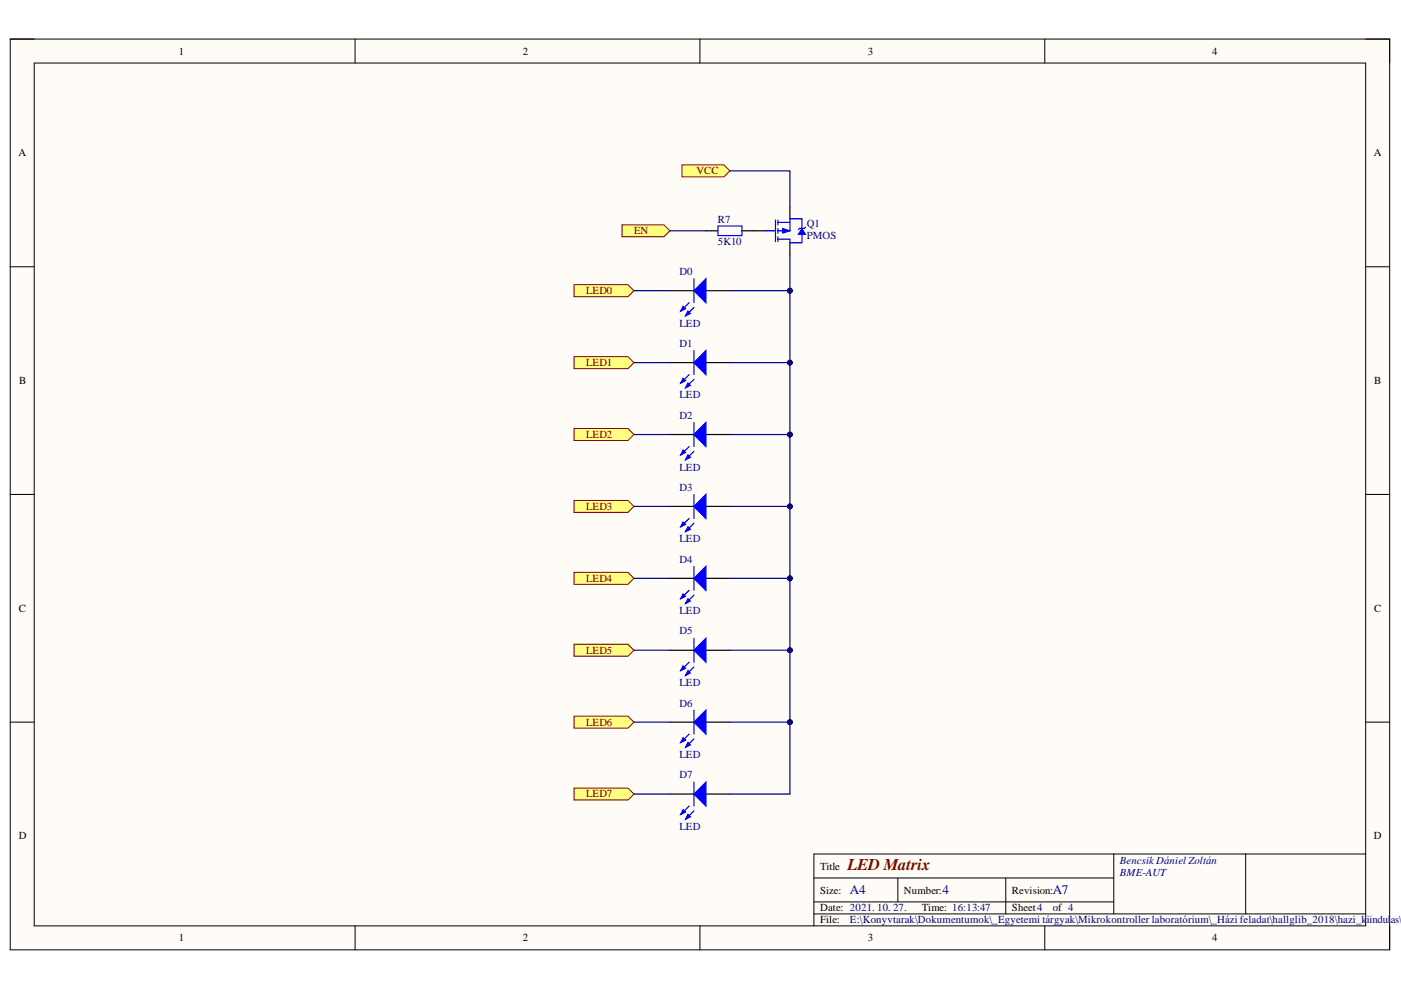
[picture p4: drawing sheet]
<svg xmlns="http://www.w3.org/2000/svg" width="297mm" height="210mm" viewBox="0 0 297 210" stroke-linecap="round" stroke-linejoin="round" font-family="sans-serif">
<path d="M2.2 8.3h292.4v193.1h-292.4z" fill-rule="evenodd" fill="#fffcf8"/>
<path d="M2.2 8.3h292.4v193.1h-292.4z" fill="none" stroke="#000" stroke-width=".21"/>
<path d="M7.3 13.4h282.3v182.9h-282.3z" fill-rule="evenodd" fill="#fffcf8"/>
<g fill="none" stroke="#000" stroke-width=".21">
<path d="M2.2 8.3h5.1M7.3 13.4h282.3v182.9h-282.3zM75.3 8.3v5.1M148.4 8.3v5.1M221.5 8.3v5.1M289.6 8.3h5v5.1M2.2 56.6h5.1M289.6 56.6h5M2.2 104.8h5.1M289.6 104.8h5M2.2 153.1h5.1M289.6 153.1h5"/>
<path d="M75.3 196.3v5.1M148.4 196.3v5.1M172.6 186.2h63.5M172.6 193.8h117M172.6 191.2h63.5M190.4 186.2v5M213.2 186.2v7.6M221.5 196.3v5.1M236.1 181.1v12.7M264.1 181.1v12.7M289.6 181.1h-117v15.2M294.6 196.3v5.1"/>
</g>
<path d="M142 76.9h5.1M149.7 76.9h5.1" fill="none" stroke="#000" stroke-width=".25"/>
<path d="M147.1 76.9l2.6-2.6v5.1z" fill="#00f"/>
<path d="M146.1 79.4l-1.8 1.8M147.1 76.9l2.6-2.6v5.1zM147.1 80.4l-1.8 1.8" fill="none" stroke="#00f" stroke-width=".25"/>
<path d="M144.8 80.2l.5 .5-1 .5z" fill="#00f"/>
<path d="M144.8 80.2l.5 .5-1 .5z" fill="none" stroke="#00f" stroke-width=".25"/>
<path d="M145.9 81.2l.5 .5-1.1 .5z" fill="#00f"/>
<path d="M147.1 74.3v5.1M145.9 81.2l.5 .5-1.1 .5z" fill="none" stroke="#00f" stroke-width=".25"/>
<path d="M142 92.1h5.1M149.7 92.1h5.1" fill="none" stroke="#000" stroke-width=".25"/>
<path d="M147.1 92.1l2.6-2.5v5.1z" fill="#00f"/>
<path d="M146.1 94.7l-1.8 1.7M147.1 92.1l2.6-2.5v5.1zM147.1 95.7l-1.8 1.8" fill="none" stroke="#00f" stroke-width=".25"/>
<path d="M144.8 95.4l.5 .5-1 .5z" fill="#00f"/>
<path d="M144.8 95.4l.5 .5-1 .5z" fill="none" stroke="#00f" stroke-width=".25"/>
<path d="M145.9 96.4l.5 .6-1.1 .5z" fill="#00f"/>
<path d="M145.9 96.4l.5 .6-1.1 .5zM147.1 89.6v5.1" fill="none" stroke="#00f" stroke-width=".25"/>
<path d="M142 107.4h5.1M149.7 107.4h5.1" fill="none" stroke="#000" stroke-width=".25"/>
<path d="M147.1 107.4l2.6-2.6v5.1z" fill="#00f"/>
<path d="M146.1 109.9l-1.8 1.8M147.1 107.4l2.6-2.6v5.1zM147.1 110.9l-1.8 1.8" fill="none" stroke="#00f" stroke-width=".25"/>
<path d="M144.8 110.7l.5 .5-1 .5z" fill="#00f"/>
<path d="M144.8 110.7l.5 .5-1 .5z" fill="none" stroke="#00f" stroke-width=".25"/>
<path d="M145.9 111.7l.5 .5-1.1 .5z" fill="#00f"/>
<path d="M145.9 111.7l.5 .5-1.1 .5zM147.1 104.8v5.1" fill="none" stroke="#00f" stroke-width=".25"/>
<path d="M142 122.6h5.1M149.7 122.6h5.1" fill="none" stroke="#000" stroke-width=".25"/>
<path d="M147.1 122.6l2.6-2.5v5.1z" fill="#00f"/>
<path d="M146.1 125.2l-1.8 1.7M147.1 122.6l2.6-2.5v5.1zM147.1 126.2l-1.8 1.8" fill="none" stroke="#00f" stroke-width=".25"/>
<path d="M144.8 125.9l.5 .5-1 .5z" fill="#00f"/>
<path d="M144.8 125.9l.5 .5-1 .5z" fill="none" stroke="#00f" stroke-width=".25"/>
<path d="M145.9 126.9l.5 .5-1.1 .6z" fill="#00f"/>
<path d="M145.9 126.9l.5 .5-1.1 .6zM147.1 120.1v5.1" fill="none" stroke="#00f" stroke-width=".25"/>
<path d="M142 137.9h5.1M149.7 137.9h5.1" fill="none" stroke="#000" stroke-width=".25"/>
<path d="M147.1 137.9l2.6-2.6v5.1z" fill="#00f"/>
<path d="M147.1 137.9l2.6-2.6v5.1zM146.1 140.4l-1.8 1.8M147.1 141.4l-1.8 1.8" fill="none" stroke="#00f" stroke-width=".25"/>
<path d="M144.8 141.2l.5 .5-1 .5z" fill="#00f"/>
<path d="M144.8 141.2l.5 .5-1 .5z" fill="none" stroke="#00f" stroke-width=".25"/>
<path d="M145.9 142.2l.5 .5-1.1 .5z" fill="#00f"/>
<path d="M147.1 135.3v5.1M145.9 142.2l.5 .5-1.1 .5z" fill="none" stroke="#00f" stroke-width=".25"/>
<path d="M142 153.1h5.1M149.7 153.1h5.1" fill="none" stroke="#000" stroke-width=".25"/>
<path d="M147.1 153.1l2.6-2.5v5.1z" fill="#00f"/>
<path d="M146.1 155.7l-1.8 1.7M147.1 153.1l2.6-2.5v5.1zM147.1 156.7l-1.8 1.7" fill="none" stroke="#00f" stroke-width=".25"/>
<path d="M144.8 156.4l.5 .5-1 .5z" fill="#00f"/>
<path d="M144.8 156.4l.5 .5-1 .5z" fill="none" stroke="#00f" stroke-width=".25"/>
<path d="M145.9 157.4l.5 .5-1.1 .5z" fill="#00f"/>
<path d="M145.9 157.4l.5 .5-1.1 .5zM147.1 150.6v5.1" fill="none" stroke="#00f" stroke-width=".25"/>
<path d="M142 168.4h5.1M149.7 168.4h5.1" fill="none" stroke="#000" stroke-width=".25"/>
<path d="M147.1 168.4l2.6-2.6v5.1z" fill="#00f"/>
<path d="M146.1 170.9l-1.8 1.8M147.1 168.4l2.6-2.6v5.1zM147.1 171.9l-1.7 1.8" fill="none" stroke="#00f" stroke-width=".25"/>
<path d="M144.8 171.7l.5 .5-1 .5z" fill="#00f"/>
<path d="M144.8 171.7l.5 .5-1 .5z" fill="none" stroke="#00f" stroke-width=".25"/>
<path d="M145.9 172.7l.5 .5-1 .5z" fill="#00f"/>
<path d="M145.9 172.7l.5 .5-1 .5zM147.1 165.8v5.1" fill="none" stroke="#00f" stroke-width=".25"/>
<path d="M121.7 60.4h11.4l1.3 1.2-1.3 1.3h-11.4z" fill-rule="evenodd" fill="#ffff80"/>
<path d="M121.7 60.4h11.4l1.3 1.2-1.3 1.3h-11.4z" fill="none" stroke="#800000" stroke-width=".21"/>
<path d="M121.7 75.6h11.4l1.3 1.3-1.3 1.3h-11.4z" fill-rule="evenodd" fill="#ffff80"/>
<path d="M121.7 75.6h11.4l1.3 1.3-1.3 1.3h-11.4z" fill="none" stroke="#800000" stroke-width=".21"/>
<path d="M121.7 90.9h11.4l1.3 1.2-1.3 1.3h-11.4z" fill-rule="evenodd" fill="#ffff80"/>
<path d="M121.7 90.9h11.4l1.3 1.2-1.3 1.3h-11.4z" fill="none" stroke="#800000" stroke-width=".21"/>
<path d="M121.7 106.1h11.4l1.3 1.3-1.3 1.2h-11.4z" fill-rule="evenodd" fill="#ffff80"/>
<path d="M121.7 106.1h11.4l1.3 1.3-1.3 1.2h-11.4z" fill="none" stroke="#800000" stroke-width=".21"/>
<path d="M121.7 121.4h11.4l1.3 1.2-1.3 1.3h-11.4z" fill-rule="evenodd" fill="#ffff80"/>
<path d="M121.7 121.4h11.4l1.3 1.2-1.3 1.3h-11.4z" fill="none" stroke="#800000" stroke-width=".21"/>
<path d="M121.7 136.6h11.4l1.3 1.3-1.3 1.2h-11.4z" fill-rule="evenodd" fill="#ffff80"/>
<path d="M121.7 136.6h11.4l1.3 1.3-1.3 1.2h-11.4z" fill="none" stroke="#800000" stroke-width=".21"/>
<path d="M121.7 151.8h11.4l1.3 1.3-1.3 1.3h-11.4z" fill-rule="evenodd" fill="#ffff80"/>
<path d="M121.7 151.8h11.4l1.3 1.3-1.3 1.3h-11.4z" fill="none" stroke="#800000" stroke-width=".21"/>
<path d="M121.7 167.1h11.4l1.3 1.3-1.3 1.2h-11.4z" fill-rule="evenodd" fill="#ffff80"/>
<path d="M121.7 167.1h11.4l1.3 1.3-1.3 1.2h-11.4z" fill="none" stroke="#800000" stroke-width=".21"/>
<path d="M149.7 48.9h2.5M157.3 48.9h2.5" fill="none" stroke="#000" stroke-width=".25"/>
<path d="M152.2 47.9h5.1v2h-5.1z" fill="none" stroke="#00f" stroke-width=".25"/>
<path d="M131.9 47.7h8.9l1.2 1.2-1.2 1.3h-8.9z" fill-rule="evenodd" fill="#ffff80"/>
<path d="M131.9 47.7h8.9l1.2 1.2-1.2 1.3h-8.9z" fill="none" stroke="#800000" stroke-width=".21"/>
<path d="M144.6 35h8.9l1.3 1.2-1.3 1.3h-8.9z" fill-rule="evenodd" fill="#ffff80"/>
<path d="M144.6 35h8.9l1.3 1.2-1.3 1.3h-8.9z" fill="none" stroke="#800000" stroke-width=".21"/>
<path d="M159.8 48.9h2.6M167.5 43.9v2.5M167.5 51.5v2.5" fill="none" stroke="#000" stroke-width=".25"/>
<path d="M162.4 48.9h2M164.4 46.6v4.6M164.9 50.7h2.6M164.9 47.2h2.6M164.9 46.6v1.1M164.9 48.4v1M164.9 50.2v1M167.5 46.4v2.5h-2.6" fill="none" stroke="#00f" stroke-width=".25"/>
<path d="M165.9 48.4l1.6 .5-1.6 .5z" fill="#00f"/>
<path d="M165.9 48.4l1.6 .5-1.6 .5z" fill="none" stroke="#00f" stroke-width=".21"/>
<path d="M167.5 50.7v.8h2.5" fill="none" stroke="#00f" stroke-width=".25"/>
<path d="M170 48.4l.8 1.3h-1.5z" fill="#00f"/>
<path d="M170 48.4l.8 1.3h-1.5z" fill="none" stroke="#00f" stroke-width=".21"/>
<path d="M167.5 46.4h2.5v2M170 49.7v1.8M170.8 48.2l-.3 .2h-1l-.2 .3" fill="none" stroke="#00f" stroke-width=".25"/>
<path d="M142 61.6h5.1M149.7 61.6h5.1" fill="none" stroke="#000" stroke-width=".25"/>
<path d="M147.1 61.6l2.6-2.5v5.1z" fill="#00f"/>
<path d="M146.1 64.2l-1.8 1.8M147.1 61.6l2.6-2.5v5.1zM147.1 65.2l-1.8 1.8" fill="none" stroke="#00f" stroke-width=".25"/>
<path d="M144.8 64.9l.5 .5-1 .6z" fill="#00f"/>
<path d="M144.8 64.9l.5 .5-1 .6z" fill="none" stroke="#00f" stroke-width=".25"/>
<path d="M145.9 66l.5 .5-1.1 .5z" fill="#00f"/>
<path d="M147.1 59.1v5.1M145.9 66l.5 .5-1.1 .5z" fill="none" stroke="#00f" stroke-width=".25"/>
<path d="M154.8 36.2h12.7v7.7M142 48.9h7.7M167.5 54v7.6h-12.7M134.4 61.6h7.6M134.4 76.9h7.6M134.4 92.1h7.6M134.4 107.4h7.6M134.4 122.6h7.6M134.4 137.9h7.6M134.4 153.1h7.6M134.4 168.4h7.6" fill="none" stroke="#000080" stroke-width=".25"/>
<circle cx="167.5" cy="61.6" r=".51" fill="#000080"/>
<circle cx="167.5" cy="61.6" r=".51" fill="none" stroke="#000080" stroke-width=".21"/>
<path d="M167.5 61.6v15.3h-12.7" fill="none" stroke="#000080" stroke-width=".25"/>
<circle cx="167.5" cy="61.6" r=".51" fill="#000080"/>
<circle cx="167.5" cy="61.6" r=".51" fill="none" stroke="#000080" stroke-width=".21"/>
<circle cx="167.5" cy="76.9" r=".51" fill="#000080"/>
<circle cx="167.5" cy="76.9" r=".51" fill="none" stroke="#000080" stroke-width=".21"/>
<path d="M167.5 76.9v15.2h-12.7" fill="none" stroke="#000080" stroke-width=".25"/>
<circle cx="167.5" cy="76.9" r=".51" fill="#000080"/>
<circle cx="167.5" cy="76.9" r=".51" fill="none" stroke="#000080" stroke-width=".21"/>
<circle cx="167.5" cy="92.1" r=".51" fill="#000080"/>
<circle cx="167.5" cy="92.1" r=".51" fill="none" stroke="#000080" stroke-width=".21"/>
<path d="M167.5 92.1v76.3h-12.7" fill="none" stroke="#000080" stroke-width=".25"/>
<circle cx="167.5" cy="92.1" r=".51" fill="#000080"/>
<circle cx="167.5" cy="92.1" r=".51" fill="none" stroke="#000080" stroke-width=".21"/>
<circle cx="167.5" cy="107.4" r=".51" fill="#000080"/>
<circle cx="167.5" cy="107.4" r=".51" fill="none" stroke="#000080" stroke-width=".21"/>
<circle cx="167.5" cy="122.6" r=".51" fill="#000080"/>
<circle cx="167.5" cy="122.6" r=".51" fill="none" stroke="#000080" stroke-width=".21"/>
<circle cx="167.5" cy="137.9" r=".51" fill="#000080"/>
<circle cx="167.5" cy="137.9" r=".51" fill="none" stroke="#000080" stroke-width=".21"/>
<circle cx="167.5" cy="153.1" r=".51" fill="#000080"/>
<circle cx="167.5" cy="153.1" r=".51" fill="none" stroke="#000080" stroke-width=".21"/>
<path d="M154.8 107.4h12.7" fill="none" stroke="#000080" stroke-width=".25"/>
<circle cx="167.5" cy="107.4" r=".51" fill="#000080"/>
<circle cx="167.5" cy="107.4" r=".51" fill="none" stroke="#000080" stroke-width=".21"/>
<path d="M154.8 122.6h12.7" fill="none" stroke="#000080" stroke-width=".25"/>
<circle cx="167.5" cy="122.6" r=".51" fill="#000080"/>
<circle cx="167.5" cy="122.6" r=".51" fill="none" stroke="#000080" stroke-width=".21"/>
<path d="M154.8 137.9h12.7" fill="none" stroke="#000080" stroke-width=".25"/>
<circle cx="167.5" cy="137.9" r=".51" fill="#000080"/>
<circle cx="167.5" cy="137.9" r=".51" fill="none" stroke="#000080" stroke-width=".21"/>
<path d="M154.8 153.1h12.7" fill="none" stroke="#000080" stroke-width=".25"/>
<circle cx="167.5" cy="153.1" r=".51" fill="#000080"/>
<circle cx="167.5" cy="153.1" r=".51" fill="none" stroke="#000080" stroke-width=".21"/>
<text font-size="3.5" fill="#800000" x="179.7" y="184.4">LED Matrix</text>
<g font-size="2.8" fill="#000080">
<text x="180.2" y="189.6">A4</text>
<text x="199.8" y="189.6">4</text>
<text x="223.2" y="189.6">A7</text>
</g>
<g font-size="2.3">
<text x="37.9" y="11.6">1</text>
<text x="110.8" y="11.6">2</text>
<text x="184" y="11.6">3</text>
<text x="257" y="11.6">4</text>
<text x="3.9" y="33.1">A</text>
<text x="291.3" y="33.1">A</text>
<text x="4.1" y="81.4">B</text>
<text x="291.4" y="81.4">B</text>
<text x="4" y="129.7">C</text>
<text x="291.4" y="129.7">C</text>
<text x="4" y="178">D</text>
<text x="291.3" y="178">D</text>
<text x="173.9" y="184.4">Title</text>
<text x="173.9" y="189.4">Size:</text>
<text x="191.6" y="189.4">Number:</text>
<text x="214.6" y="189.4">Revision:</text>
<text x="173.9" y="193.3">Date: 2021. 10. 27.</text>
<text x="173.9" y="195.8">File:</text>
<text x="195.4" y="193.3">Time: 16:13:47</text>
<text x="214.6" y="193.3">Sheet4</text>
<text x="223.2" y="193.3">of 4</text>
<text x="37.9" y="199.6">1</text>
<text x="110.8" y="199.6">2</text>
<text x="184" y="199.6">3</text>
<text x="257" y="199.6">4</text>
</g>
<g font-size="2.3" fill="#800000">
<text x="147.6" y="37">VCC</text>
<text x="134.4" y="49.7">EN</text>
<text x="124.3" y="62.4">LED0</text>
<text x="124.3" y="77.6">LED1</text>
<text x="124.3" y="92.9">LED2</text>
<text x="124.3" y="108.1">LED3</text>
<text x="124.3" y="123.3">LED4</text>
<text x="124.3" y="138.6">LED5</text>
<text x="124.3" y="153.9">LED6</text>
<text x="124.3" y="169.1">LED7</text>
</g>
<g font-size="2.3" fill="#000080">
<text x="152.2" y="47.3">R7</text>
<text x="152.2" y="52">5K10</text>
<text x="171.1" y="48.1">Q1</text>
<text x="171.1" y="50.7">PMOS</text>
<text x="144.1" y="58.3">D0</text>
<text x="144.1" y="69.2">LED</text>
<text x="144.1" y="73.6">D1</text>
<text x="144.1" y="84.5">LED</text>
<text x="144.1" y="88.8">D2</text>
<text x="144.1" y="99.8">LED</text>
<text x="144.1" y="104.1">D3</text>
<text x="144.1" y="115">LED</text>
<text x="144.1" y="119.3">D4</text>
<text x="144.1" y="130.2">LED</text>
<text x="144.1" y="134.5">D5</text>
<text x="144.1" y="145.5">LED</text>
<text x="144.1" y="149.8">D6</text>
<text x="144.1" y="160.7">LED</text>
<text x="144.1" y="165">D7</text>
<text x="144.1" y="175.9">LED</text>
<text x="237.4" y="183.1">BencsikDániel Zoltán</text>
<text x="237.4" y="185.6">BME-AUT</text>
<text x="180.2" y="195.8">E:\Konyvtarak\Dokumentumok\_Egyetemi tárgyak\Mikrokontroller laboratórium\_Házi feladat\hallglib_2018\hazi_k</text>
<text x="289.8" y="195.8">iindul</text>
<text x="294.9" y="195.8">as\L</text>
</g>
</svg>
